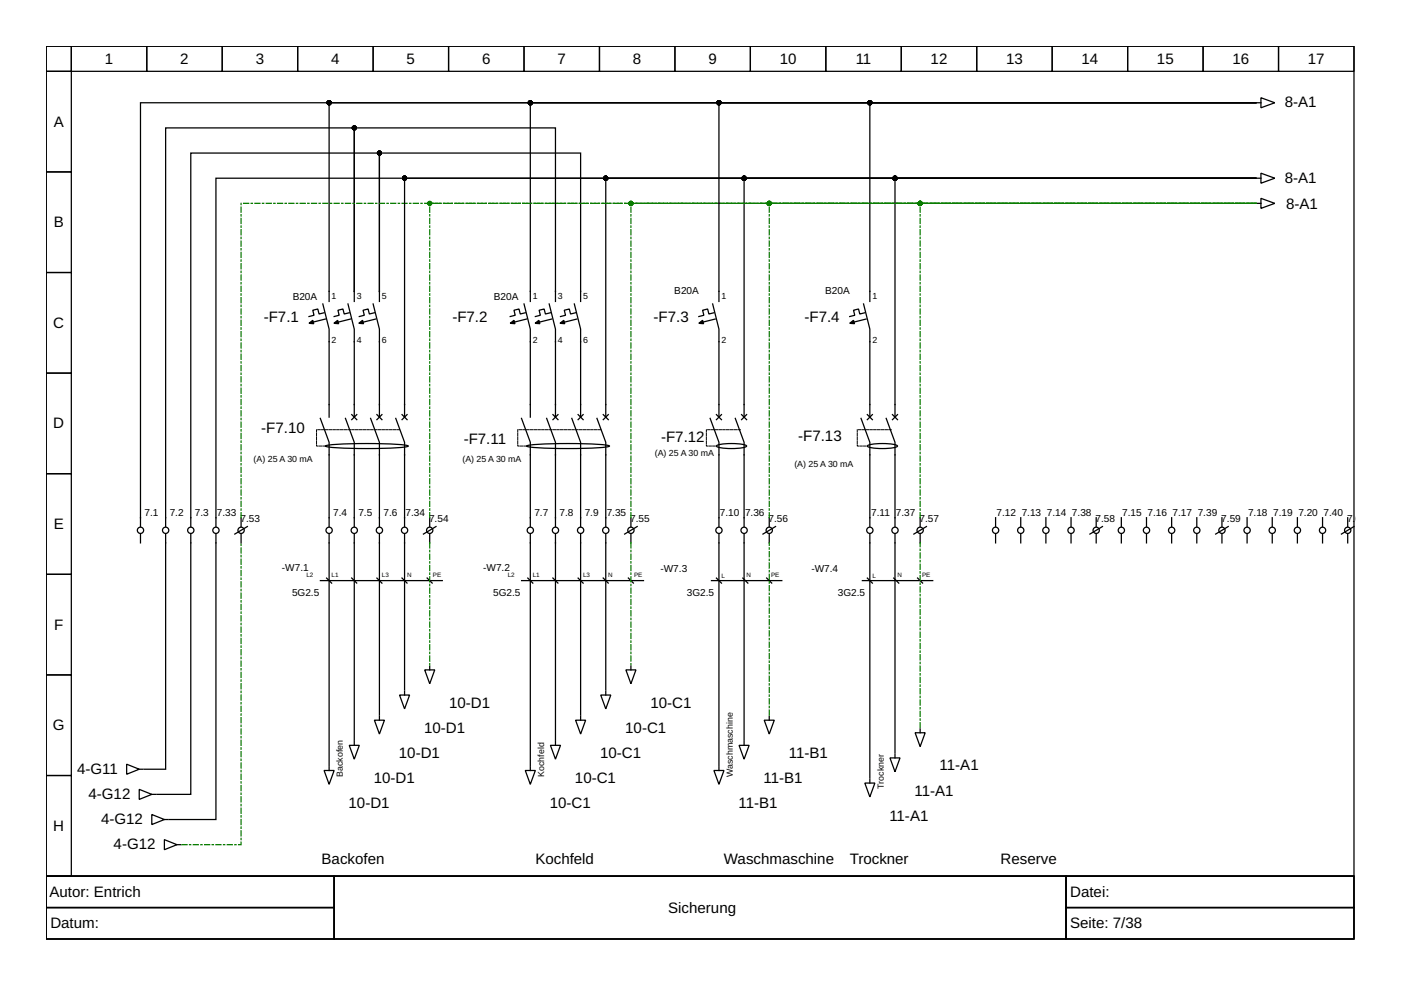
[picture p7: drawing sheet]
<svg xmlns="http://www.w3.org/2000/svg" width="297mm" height="210mm" viewBox="0 0 297 210" stroke-linecap="round" stroke-linejoin="round" font-family="sans-serif">
<g fill="none" stroke="#000" stroke-width=".27">
<path d="M9.8 9.8h277.3v176h-277.3zM9.8 9.8h5.3v5.3h-5.3zM9.8 15.1h5.3v21.4h-5.3zM15.1 9.8h16v5.3h-16zM31.1 9.8h16v5.3h-16zM47.1 9.8h16v5.3h-16zM63.1 9.8h16v5.3h-16zM79.1 9.8h16v5.3h-16zM95.1 9.8h16v5.3h-16zM111.1 9.8h16v5.3h-16zM127.1 9.8h16v5.3h-16zM143.1 9.8h16v5.3h-16z"/>
<path d="M159.1 9.8h16v5.3h-16zM175.1 9.8h16v5.3h-16zM191.1 9.8h16v5.3h-16zM207.1 9.8h16v5.3h-16zM223.1 9.8h16v5.3h-16zM239.1 9.8h16v5.3h-16zM255.1 9.8h16v5.3h-16zM271.1 9.8h16v5.3h-16zM9.8 36.5h5.3v21.3h-5.3zM266.3 21.8h-236.5v89.8M266.3 21.8h-196.5v42.1M266.3 37.8h-220.5v73.8"/>
<path d="M266.3 21.8h-81.9v42.1M266.3 37.8h-76.5v50.6M266.3 37.8h-108.5v50.6M266.3 37.8h-137.9v50.6M266.3 21.8h-153.9v42.1M266.3 21.8h-113.9v42.1M266.3 37.8h-180.5v50.6M266.5 21.8h.8M266.5 37.8h.8M267.3 20.7l3 1.1-3 1.1zM267.3 36.7l3 1.1-3 1.1zM9.8 57.8h5.3v21.3h-5.3z"/>
<path d="M266.5 43.1h.8M267.3 42.1l3 1-3 1.1zM9.8 79.1h5.3v21.3h-5.3zM68.4 64.4l1.4 5.4v18.6M68.7 66.3l-1.1 .3-.2-1.1-1.1 .3 .3 1-1.1 .3M69 67.6l-3.2 .8M73.8 64.4l1.3 5.4v18.6M74 66.3l-1 .3-.3-1.1-1.1 .3 .3 1-1.1 .3M74.3 67.6l-3.2 .8M75.1 61.8v2.1M75.1 61.8v-34.7h-40v84.5M75.1 61.8v-34.7h42.7v36.8"/>
<path d="M79.1 64.4l1.3 5.4v18.6M79.4 66.3l-1.1 .3-.3-1.1-1 .3 .2 1-1 .3M79.6 67.6l-3.2 .8M80.4 61.8v2.1M80.4 61.8v-29.3h42.7v31.4M80.4 61.8v-29.3h-39.9v79.1M111.1 64.4l1.3 5.4v18.6M111.4 66.3l-1.1 .3-.3-1.1-1 .3 .2 1-1 .3M111.6 67.6l-3.2 .8M116.4 64.4l1.4 5.4v18.6M116.7 66.3l-1.1 .3-.2-1.1-1.1 .3 .3 1-1.1 .3M117 67.6l-3.2 .8"/>
<path d="M121.8 64.4l1.3 5.4v18.6M122 66.3l-1 .3-.3-1.1-1.1 .3 .3 1-1.1 .3M122.3 67.6l-3.2 .8M151.1 64.4l1.3 5.4v18.6M151.4 66.3l-1.1 .3-.3-1.1-1 .3 .2 1-1 .3M151.6 67.6l-3.2 .8M183.1 64.4l1.3 5.4v18.6M183.4 66.3l-1.1 .3-.3-1.1-1 .3 .2 1-1 .3M183.6 67.6l-3.2 .8M67.9 88.7l1.9 5.1v17.8M69 94.6a53.1 53.1 0 0 1 11.6-.5 21.8 21.8 0 0 1 6 .5 53.1 53.1 0 0 1-11.6 .5 21.8 21.8 0 0 1-6-.5zM73.2 88.7l1.9 5.1v17.8"/>
<path d="M74.6 87.9l1 1.1M75.6 87.9l-1 1.1M78.6 88.7l1.8 5.1v17.8M79.9 87.9l1.1 1.1M81 87.9l-1.1 1.1M83.9 88.7l1.9 5.1v17.8M85.2 87.9l1.1 1.1M86.3 87.9l-1.1 1.1M110.6 88.7l1.8 5.1v17.8M111.6 94.6a53.1 53.1 0 0 1 11.6-.5 21.8 21.8 0 0 1 6 .5 53.1 53.1 0 0 1-11.5 .5 21.8 21.8 0 0 1-6.1-.5zM115.9 88.7l1.9 5.1v17.8M117.2 87.9l1.1 1.1"/>
<path d="M118.3 87.9l-1.1 1.1M121.2 88.7l1.9 5.1v17.8M122.6 87.9l1 1.1M123.6 87.9l-1 1.1M126.6 88.7l1.8 5.1v17.8M127.9 87.9l1.1 1.1M129 87.9l-1.1 1.1M150.6 88.7l1.8 5.1v17.8M151.9 87.9l1.1 1.1M152 94.4a12.4 12.4 0 0 1 6.2 0l.1 .2a9.1 9.1 0 0 1-5.5 .4l-.8-.3-.1-.1zM153 87.9l-1.1 1.1M155.9 88.7l1.9 5.1v17.8"/>
<path d="M157.2 87.9l1.1 1.1M158.3 87.9l-1.1 1.1M182.6 88.7l1.8 5.1v17.8M183.9 87.9l1.1 1.1M184 94.4a12.4 12.4 0 0 1 6.2 0l.1 .2a9.1 9.1 0 0 1-5.5 .4l-.8-.3-.1-.1zM185 87.9l-1.1 1.1M187.9 88.7l1.9 5.1v17.8M189.2 87.9l1.1 1.1M190.3 87.9l-1.1 1.1M9.8 100.4h5.3v21.4h-5.3zM29.8 113.2v1.9M35.1 113.2v49.9h-4.5"/>
<path d="M40.5 113.2v55.2h-7.2M45.8 113.2v60.6h-9.9M51.1 109.8v1.8M51.1 113.2v1.9M52.4 111.6l-2.6 1.6M69.8 113.2v49.1M75.1 113.2v43.8M80.4 113.2v38.4M85.8 113.2v33.1M91.1 109.8v1.8M91.1 113.2v1.9M92.4 111.6l-2.6 1.6"/>
<path d="M112.4 113.2v49.1M117.8 113.2v43.8M123.1 113.2v38.4M128.4 113.2v33.1M133.8 109.8v1.8M133.8 113.2v1.9M135.1 111.6l-2.7 1.6M152.4 113.2v49.1M157.8 113.2v43.8M163.1 109.8v1.8M163.1 113.2v1.9M164.4 111.6l-2.6 1.6"/>
<path d="M184.4 113.2v51.8M189.8 113.2v46.4M195.1 109.8v1.8M195.1 113.2v1.9M196.4 111.6l-2.6 1.6M211.1 109.8v1.8M211.1 113.2v1.9M216.4 109.8v1.8M216.4 113.2v1.9M221.7 109.8v1.8M221.7 113.2v1.9M227.1 109.8v1.8"/>
<path d="M227.1 113.2v1.9M232.4 109.8v1.8M232.4 113.2v1.9M233.7 111.6l-2.6 1.6M237.7 109.8v1.8M237.7 113.2v1.9M243.1 109.8v1.8M243.1 113.2v1.9M248.4 109.8v1.8M248.4 113.2v1.9M253.7 109.8v1.8M253.7 113.2v1.9"/>
<path d="M259.1 109.8v1.8M259.1 113.2v1.9M260.4 111.6l-2.7 1.6M264.4 109.8v1.8M264.4 113.2v1.9M269.7 109.8v1.8M269.7 113.2v1.9M275.1 109.8v1.8M275.1 113.2v1.9M280.4 109.8v1.8M280.4 113.2v1.9M285.7 109.8v1.8"/>
<path d="M285.7 113.2v1.9M287.1 111.6l-2.7 1.6M9.8 121.8h5.3v21.3h-5.3zM67.9 123.1h25.9M69.2 122.6l1.1 1M74.6 122.6l1 1M79.9 122.6l1.1 1M85.2 122.6l1.1 1M90.6 122.6l1 1M110.6 123.1h25.8M111.9 122.6l1.1 1M117.2 122.6l1.1 1"/>
<path d="M122.6 122.6l1 1M127.9 122.6l1.1 1M133.2 122.6l1.1 1M150.8 123.1h15M151.9 122.6l1.1 1M157.5 122.6l1.1 1M162.5 122.6l1.1 1M182.8 123.1h15M183.9 122.6l1.1 1M189.5 122.6l1.1 1M194.5 122.6l1.1 1M9.8 143.1h5.3v21.3h-5.3z"/>
<path d="M74 158h2.2l-1.1 3zM75.1 157.2v.8M79.4 152.7h2.1l-1.1 2.9zM80.4 151.9v.8M84.7 147.4h2.1l-1 2.9zM85.8 146.6v.8M90 142h2.2l-1.1 3zM91.1 141.2v.8M116.7 158h2.1l-1 3zM117.8 157.2v.8M122 152.7h2.2l-1.1 2.9zM123.1 151.9v.8"/>
<path d="M127.4 147.4h2.1l-1.1 2.9zM128.4 146.6v.8M132.7 142h2.1l-1 3zM133.8 141.2v.8M156.7 158h2.1l-1 3zM157.8 157.2v.8M162 152.7h2.2l-1.1 2.9zM163.1 151.9v.8M189.8 159.9v.8M194 155.4h2.2l-1.1 2.9zM195.1 154.6v.8M9.8 164.4h5.3v21.4h-5.3z"/>
<path d="M26.9 162l2.6 1.1-2.6 1.1zM29.5 163.1h.8M29.5 167.4l2.7 1-2.7 1.1zM32.2 172.7l2.7 1.1-2.7 1zM32.2 168.4h.8M34.9 178l2.6 1.1-2.6 1.1zM34.9 173.8h.8M37.5 179.1h.8M68.7 163.4h2.1l-1 2.9zM69.8 162.6v.8M111.4 163.4h2.1l-1.1 2.9zM112.4 162.6v.8"/>
<path d="M151.4 163.4h2.1l-1.1 2.9zM152.4 162.6v.8M183.4 166h2.1l-1.1 3zM184.4 165.2v.8M188.7 160.7h2.1l-1 2.9zM9.8 185.8h277.3v13.3h-277.3zM9.8 185.8h61v6.6h-61zM9.8 192.4h61v6.7h-61zM70.8 185.8h155.2v13.3h-155.2zM226 185.8h61.1v6.6h-61.1zM226 192.4h61.1v6.7h-61.1z"/>
<circle cx="29.8" cy="112.4" r=".67"/>
<circle cx="35.1" cy="112.4" r=".67"/>
<circle cx="40.5" cy="112.4" r=".67"/>
<circle cx="45.8" cy="112.4" r=".67"/>
<circle cx="51.1" cy="112.4" r=".67"/>
<circle cx="69.8" cy="112.4" r=".67"/>
<circle cx="75.1" cy="112.4" r=".67"/>
<circle cx="80.4" cy="112.4" r=".67"/>
<circle cx="85.8" cy="112.4" r=".67"/>
<circle cx="91.1" cy="112.4" r=".67"/>
<circle cx="112.4" cy="112.4" r=".67"/>
<circle cx="117.8" cy="112.4" r=".67"/>
<circle cx="123.1" cy="112.4" r=".67"/>
<circle cx="128.4" cy="112.4" r=".67"/>
<circle cx="133.8" cy="112.4" r=".67"/>
<circle cx="152.4" cy="112.4" r=".67"/>
<circle cx="157.8" cy="112.4" r=".67"/>
<circle cx="163.1" cy="112.4" r=".67"/>
<circle cx="184.4" cy="112.4" r=".67"/>
<circle cx="189.8" cy="112.4" r=".67"/>
<circle cx="195.1" cy="112.4" r=".67"/>
<circle cx="211.1" cy="112.4" r=".67"/>
<circle cx="216.4" cy="112.4" r=".67"/>
<circle cx="221.7" cy="112.4" r=".67"/>
<circle cx="227.1" cy="112.4" r=".67"/>
<circle cx="232.4" cy="112.4" r=".67"/>
<circle cx="237.7" cy="112.4" r=".67"/>
<circle cx="243.1" cy="112.4" r=".67"/>
<circle cx="248.4" cy="112.4" r=".67"/>
<circle cx="253.7" cy="112.4" r=".67"/>
<circle cx="259.1" cy="112.4" r=".67"/>
<circle cx="264.4" cy="112.4" r=".67"/>
<circle cx="269.7" cy="112.4" r=".67"/>
<circle cx="275.1" cy="112.4" r=".67"/>
<circle cx="280.4" cy="112.4" r=".67"/>
<circle cx="285.7" cy="112.4" r=".67"/>
</g>
<g fill="#000" stroke="#000" stroke-width=".27">
<path d="M65.5 68.6l.8-.7 .2 .7zM70.8 68.6l.8-.7 .2 .7zM76.1 68.6l.8-.7 .2 .7zM108.2 68.6l.8-.7 .2 .7zM113.5 68.6l.7-.7 .3 .7zM118.7 68.6l.8-.7 .2 .7zM148.2 68.6l.8-.7 .2 .7zM180.2 68.6l.8-.7 .2 .7z"/>
<circle cx="69.8" cy="21.8" r=".4"/>
<circle cx="75.1" cy="27.1" r=".4"/>
<circle cx="80.4" cy="32.5" r=".4"/>
<circle cx="85.8" cy="37.8" r=".4"/>
<circle cx="112.4" cy="21.8" r=".4"/>
<circle cx="128.4" cy="37.8" r=".4"/>
<circle cx="152.4" cy="21.8" r=".4"/>
<circle cx="157.8" cy="37.8" r=".4"/>
<circle cx="184.4" cy="21.8" r=".4"/>
<circle cx="189.8" cy="37.8" r=".4"/>
</g>
<path d="M84.7 91.1h-17.6v3.5h1.9M127.4 91.1h-17.6v3.5h1.8M157 91.1h-7.2v3.5h2.1M189 91.1h-7.2v3.5h2.1" fill="none" stroke="#000" stroke-width=".21" stroke-dasharray=".5 .3"/>
<path d="M51.1 109.8v-66.7h215.2M91.1 109.8v-66.7h175.2M91.1 115.1v25.9M133.8 109.8v-66.7h132.5M133.8 115.1v25.9M163.1 109.8v-66.7h103.2M195.1 109.8v-66.7h71.2M163.1 151.6v-36.5M195.1 154.3v-39.2M38.6 179.1h12.5v-64" fill="none" stroke="#087c00" stroke-width=".27" stroke-dasharray="1.1 .5 .3 .5"/>
<g fill="#087c00" stroke="#087c00" stroke-width=".27">
<circle cx="163.1" cy="43.1" r=".4"/>
<circle cx="195.1" cy="43.1" r=".4"/>
<circle cx="133.8" cy="43.1" r=".4"/>
<circle cx="91.1" cy="43.1" r=".4"/>
</g>
<g font-size="3.2">
<text x="22.2" y="13.5">1</text>
<text x="38.2" y="13.5">2</text>
<text x="54.2" y="13.5">3</text>
<text x="70.2" y="13.5">4</text>
<text x="86.2" y="13.5">5</text>
<text x="102.2" y="13.5">6</text>
<text x="118.2" y="13.5">7</text>
<text x="134.2" y="13.5">8</text>
<text x="150.2" y="13.5">9</text>
<text x="165.3" y="13.5">10</text>
<text x="181.4" y="13.5">11</text>
<text x="197.3" y="13.5">12</text>
<text x="213.3" y="13.5">13</text>
<text x="229.3" y="13.5">14</text>
<text x="245.3" y="13.5">15</text>
<text x="261.3" y="13.5">16</text>
<text x="277.3" y="13.5">17</text>
<text x="272.4" y="22.7">8-A1</text>
<text x="11.4" y="26.9">A</text>
<text x="272.4" y="38.7">8-A1</text>
<text x="272.7" y="44.3">8-A1</text>
<text x="11.4" y="48.2">B</text>
<text x="11.3" y="69.5">C</text>
<text x="55.9" y="68.3">-F7.1</text>
<text x="95.9" y="68.3">-F7.2</text>
<text x="138.6" y="68.3">-F7.3</text>
<text x="170.6" y="68.3">-F7.4</text>
<text x="11.3" y="90.8">D</text>
<text x="55.4" y="91.9">-F7.10</text>
<text x="98.3" y="94">-F7.11</text>
<text x="140.2" y="93.8">-F7.12</text>
<text x="169.2" y="93.5">-F7.13</text>
<text x="11.4" y="112.2">E</text>
<text x="11.5" y="133.5">F</text>
<text x="11.2" y="154.8">G</text>
<text x="89.9" y="155.4">10-D1</text>
<text x="95.2" y="150">10-D1</text>
<text x="132.6" y="155.4">10-C1</text>
<text x="137.9" y="150">10-C1</text>
<text x="84.6" y="160.7">10-D1</text>
<text x="127.2" y="160.7">10-C1</text>
<text x="167.2" y="160.7">11-B1</text>
<text x="16.3" y="164">4-G11</text>
<text x="79.2" y="166">10-D1</text>
<text x="121.9" y="166">10-C1</text>
<text x="161.9" y="166">11-B1</text>
<text x="199.2" y="163.4">11-A1</text>
<text x="18.8" y="169.4">4-G12</text>
<text x="73.9" y="171.4">10-D1</text>
<text x="116.6" y="171.4">10-C1</text>
<text x="156.6" y="171.4">11-B1</text>
<text x="193.9" y="168.7">11-A1</text>
<text x="11.3" y="176.2">H</text>
<text x="21.4" y="174.7">4-G12</text>
<text x="188.6" y="174">11-A1</text>
<text x="24.1" y="180">4-G12</text>
<text x="68.2" y="183.1">Backofen</text>
<text x="113.5" y="183.1">Kochfeld</text>
<text x="153.5" y="183.1">Waschmaschine</text>
<text x="180.2" y="183.1">Trockner</text>
<text x="212.2" y="183.1">Reserve</text>
<text x="10.5" y="190.2">Autor: Entrich</text>
<text x="226.9" y="190.2">Datei:</text>
<text x="10.7" y="196.8">Datum:</text>
<text x="141.7" y="193.5">Sicherung</text>
<text x="226.9" y="196.8">Seite: 7/38</text>
</g>
<g font-size="2.1">
<text x="62.1" y="63.6">B20A</text>
<text x="104.7" y="63.6">B20A</text>
<text x="143" y="62.3">B20A</text>
<text x="175" y="62.3">B20A</text>
<text x="30.7" y="109.5">7.1</text>
<text x="36" y="109.5">7.2</text>
<text x="41.3" y="109.5">7.3</text>
<text x="46" y="109.5">7.33</text>
<text x="51" y="110.7">7.53</text>
<text x="70.6" y="109.5">7.4</text>
<text x="76" y="109.5">7.5</text>
<text x="81.3" y="109.5">7.6</text>
<text x="86" y="109.5">7.34</text>
<text x="91" y="110.7">7.54</text>
<text x="113.3" y="109.5">7.7</text>
<text x="118.6" y="109.5">7.8</text>
<text x="124" y="109.5">7.9</text>
<text x="128.6" y="109.5">7.35</text>
<text x="133.6" y="110.7">7.55</text>
<text x="152.6" y="109.5">7.10</text>
<text x="158" y="109.5">7.36</text>
<text x="163" y="110.7">7.56</text>
<text x="184.7" y="109.5">7.11</text>
<text x="190" y="109.5">7.37</text>
<text x="195" y="110.7">7.57</text>
<text x="211.3" y="109.5">7.12</text>
<text x="216.6" y="109.5">7.13</text>
<text x="221.9" y="109.5">7.14</text>
<text x="227.3" y="109.5">7.38</text>
<text x="232.3" y="110.7">7.58</text>
<text x="237.9" y="109.5">7.15</text>
<text x="243.3" y="109.5">7.16</text>
<text x="248.6" y="109.5">7.17</text>
<text x="253.9" y="109.5">7.39</text>
<text x="258.9" y="110.7">7.59</text>
<text x="264.6" y="109.5">7.18</text>
<text x="269.9" y="109.5">7.19</text>
<text x="275.3" y="109.5">7.20</text>
<text x="280.6" y="109.5">7.40</text>
<text x="285.6" y="110.7">7.</text>
<text x="287.4" y="110.7">60</text>
<text x="59.8" y="121">-W7.1</text>
<text x="102.4" y="121">-W7.2</text>
<text x="140" y="121.4">-W7.3</text>
<text x="172" y="121.4">-W7.4</text>
<text x="61.9" y="126.3">5G2.5</text>
<text x="104.6" y="126.3">5G2.5</text>
<text x="145.6" y="126.3">3G2.5</text>
<text x="177.6" y="126.3">3G2.5</text>
</g>
<g font-size="1.9">
<text x="70.3" y="63.4">1</text>
<text x="75.6" y="63.4">3</text>
<text x="81" y="63.4">5</text>
<text x="113" y="63.4">1</text>
<text x="118.3" y="63.4">3</text>
<text x="123.6" y="63.4">5</text>
<text x="153" y="63.4">1</text>
<text x="185" y="63.4">1</text>
<text x="70.3" y="72.7">2</text>
<text x="75.6" y="72.7">4</text>
<text x="81" y="72.7">6</text>
<text x="113" y="72.7">2</text>
<text x="118.3" y="72.7">4</text>
<text x="123.6" y="72.7">6</text>
<text x="153" y="72.7">2</text>
<text x="185" y="72.7">2</text>
<text x="53.8" y="98">(A) 25 A 30 mA</text>
<text x="98" y="98">(A) 25 A 30 mA</text>
<text x="138.8" y="96.7">(A) 25 A 30 mA</text>
<text x="168.4" y="99.1">(A) 25 A 30 mA</text>
<text x="72.7" y="164.7" transform="rotate(-90 72.7 164.7)">Backofen</text>
<text x="115.4" y="164.7" transform="rotate(-90 115.4 164.7)">Kochfeld</text>
<text x="155.4" y="164.7" transform="rotate(-90 155.4 164.7)">Waschmaschine</text>
<text x="187.4" y="167.2" transform="rotate(-90 187.4 167.2)">Trockner</text>
</g>
<g font-size="1.3">
<text x="65" y="122.3">L2</text>
<text x="70.3" y="122.3">L1</text>
<text x="81" y="122.3">L3</text>
<text x="86.3" y="122.3">N</text>
<text x="91.8" y="122.3">PE</text>
<text x="107.6" y="122.3">L2</text>
<text x="113" y="122.3">L1</text>
<text x="123.6" y="122.3">L3</text>
<text x="129" y="122.3">N</text>
<text x="134.4" y="122.3">PE</text>
<text x="153" y="122.6">L</text>
<text x="158.3" y="122.3">N</text>
<text x="163.5" y="122.3">PE</text>
<text x="185" y="122.6">L</text>
<text x="190.3" y="122.3">N</text>
<text x="195.5" y="122.3">PE</text>
</g>
</svg>
